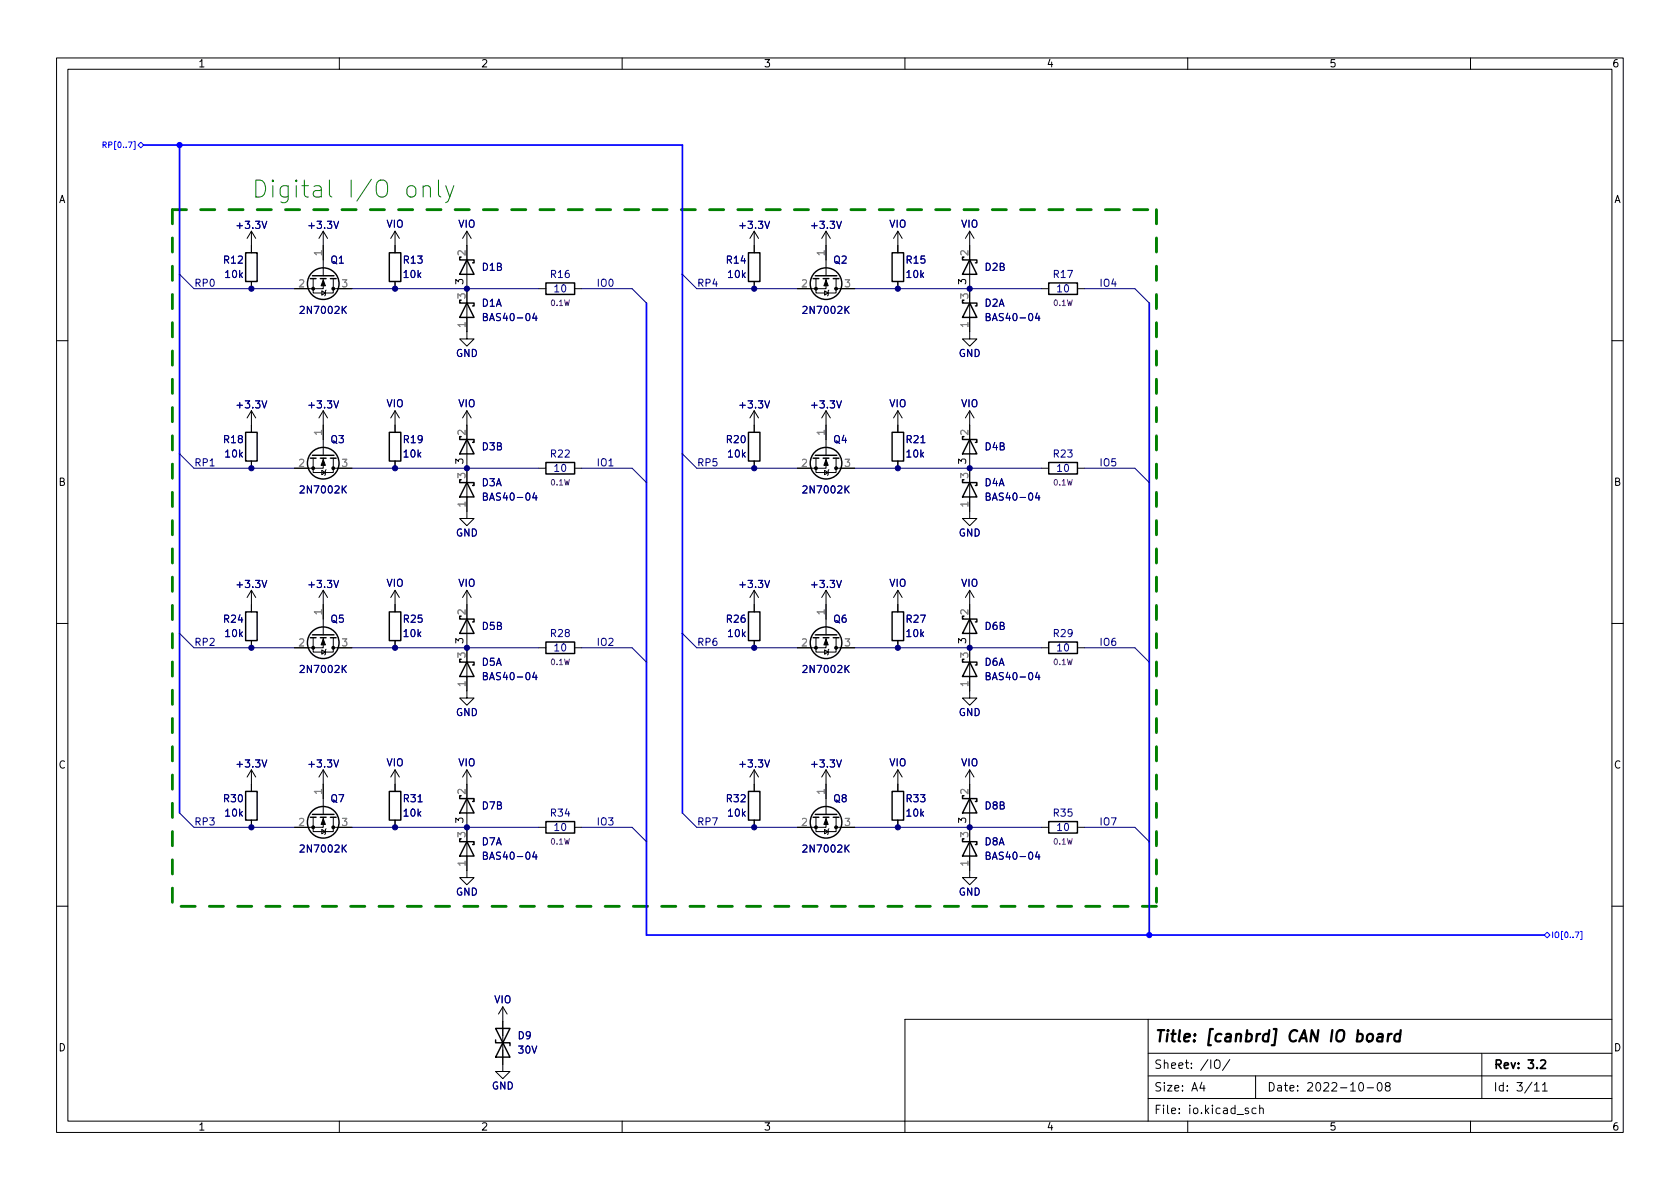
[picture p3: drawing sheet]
<svg xmlns="http://www.w3.org/2000/svg" width="297mm" height="210mm" viewBox="0 0 297 210" stroke-linecap="round" stroke-linejoin="round" font-family="sans-serif">
<g fill="none" stroke="#000" stroke-width=".18">
<path d="M10 10.2h277v190.1h-277zM12 12.2h273v186.1h-273zM60 10.2v2M110 10.2v2M160 10.2v2M210 10.2v2M260 10.2v2M44.4 40.9v3.8M44.4 49.8v1.2M44.4 40.9l-.7 1.3M44.4 40.9l.8 1.3M55.4 49.3v2.5h3.5v-2.5"/>
<path d="M56.9 51.4l.6 .4-.6 .4zM57.1 49.3v1.7h-5M57.1 40.9v7.9M57.1 40.9l-.7 1.3M57.1 40.9l.8 1.3M57.7 51.3l-.2 .1v.8l-.1 .1M58.9 51h3.3M69.8 40.9v3.8M69.8 49.8v1.2M69.8 40.9l-.7 1.3M69.8 40.9l.8 1.3M82.5 40.9v19h1.3l-1.3 1.3-1.2-1.3h1.2"/>
<path d="M82.5 40.9l-.7 1.3M82.5 40.9l.8 1.3M95.2 51h1.3M101.6 51h1.3M133.3 40.9l-.7 1.3M133.3 40.9v3.8M133.3 49.8v1.2M133.3 40.9l.8 1.3M144.3 49.3v2.5h3.5v-2.5M145.8 51.4l.6 .4-.6 .4zM146 49.3v1.7h-5M146 40.9v7.9"/>
<path d="M146 40.9l-.7 1.3M146 40.9l.8 1.3M146.6 51.3l-.2 .1v.8l-.1 .1M147.8 51h3.3M158.7 40.9v3.8M158.7 49.8v1.2M158.7 40.9l-.7 1.3M158.7 40.9l.8 1.3M171.4 40.9v19h1.3l-1.3 1.3-1.2-1.3h1.2M171.4 40.9l-.7 1.3M171.4 40.9l.8 1.3M184.1 51h1.3"/>
<path d="M190.5 51h1.3M10 60.2h2M44.4 72.6v3.8M44.4 72.6l-.7 1.3M44.4 72.6l.8 1.3M57.1 72.6l-.7 1.3M57.1 72.6v7.9M57.1 72.6l.8 1.3M69.8 72.6v3.8M69.8 72.6l-.7 1.3M69.8 72.6l.8 1.3M82.5 72.6v19.1h1.3l-1.3 1.3-1.2-1.3h1.2"/>
<path d="M82.5 72.6l-.7 1.3M82.5 72.6l.8 1.3M133.3 72.6v3.8M133.3 72.6l-.7 1.3M133.3 72.6l.8 1.3M146 72.6v7.9M146 72.6l-.7 1.3M146 72.6l.8 1.3M158.7 72.6v3.8M158.7 72.6l-.7 1.3M158.7 72.6l.8 1.3M171.4 72.6v19.1h1.3l-1.3 1.3-1.2-1.3h1.2"/>
<path d="M171.4 72.6l-.7 1.3M171.4 72.6l.8 1.3M285 60.2h2M44.4 81.5v1.3M55.4 81v2.6h3.5v-2.6M56.9 83.2l.6 .4-.6 .3zM57.1 81v1.8h-5M57.7 83.1l-.2 .1v.7l-.1 .2M58.9 82.8h3.3M69.8 81.5v1.3M95.2 82.8h1.3M101.6 82.8h1.3"/>
<path d="M133.3 81.5v1.3M144.3 81v2.6h3.5v-2.6M145.8 83.2l.6 .4-.6 .3zM146 81v1.8h-5M146.6 83.1l-.2 .1v.7l-.1 .2M147.8 82.8h3.3M158.7 81.5v1.3M184.1 82.8h1.3M190.5 82.8h1.3M10 110.2h2M44.4 104.4v3.8M44.4 113.3v1.2"/>
<path d="M44.4 104.4l-.7 1.3M44.4 104.4l.8 1.3M55.4 112.8v2.5h3.5v-2.5M56.9 114.9l.6 .4-.6 .4zM57.1 112.8v1.7h-5M57.1 104.4v7.9M57.1 104.4l-.7 1.3M57.1 104.4l.8 1.3M57.7 114.8l-.2 .1v.8l-.1 .1M58.9 114.5h3.3M69.8 104.4v3.8M69.8 113.3v1.2"/>
<path d="M69.8 104.4l-.7 1.3M69.8 104.4l.8 1.3M82.5 104.4v19h1.3l-1.3 1.3-1.2-1.3h1.2M82.5 104.4l-.7 1.3M82.5 104.4l.8 1.3M95.2 114.5h1.3M101.6 114.5h1.3M133.3 104.4v3.8M133.3 113.3v1.2M133.3 104.4l-.7 1.3M133.3 104.4l.8 1.3M144.3 112.8v2.5h3.5v-2.5"/>
<path d="M145.8 114.9l.6 .4-.6 .4zM146 112.8v1.7h-5M146 104.4l-.7 1.3M146 104.4v7.9M146 104.4l.8 1.3M146.6 114.8l-.2 .1v.8l-.1 .1M147.8 114.5h3.3M158.7 104.4l-.7 1.3M158.7 104.4v3.8M158.7 113.3v1.2M158.7 104.4l.8 1.3M171.4 104.4v19h1.3l-1.3 1.3-1.2-1.3h1.2"/>
<path d="M171.4 104.4l-.7 1.3M171.4 104.4l.8 1.3M184.1 114.5h1.3M190.5 114.5h1.3M285 110.2h2M44.4 136.1v3.8M44.4 136.1l-.7 1.3M44.4 136.1l.8 1.3M57.1 136.1v7.9M57.1 136.1l-.7 1.3M57.1 136.1l.8 1.3M69.8 136.1v3.8"/>
<path d="M69.8 136.1l-.7 1.3M69.8 136.1l.8 1.3M82.5 136.1v19.1h1.3l-1.3 1.3-1.2-1.3h1.2M82.5 136.1l-.7 1.3M82.5 136.1l.8 1.3M133.3 136.1v3.8M133.3 136.1l-.7 1.3M133.3 136.1l.8 1.3M146 136.1v7.9M146 136.1l-.7 1.3M146 136.1l.8 1.3M158.7 136.1v3.8"/>
<path d="M158.7 136.1l-.7 1.3M158.7 136.1l.8 1.3M171.4 136.1v19.1h1.3l-1.3 1.3-1.2-1.3h1.2M171.4 136.1l-.7 1.3M171.4 136.1l.8 1.3M44.4 145v1.3M55.4 144.5v2.6h3.5v-2.6M56.9 146.7l.6 .4-.6 .3zM57.1 144.5v1.8h-5M57.7 146.6l-.2 .1v.7l-.1 .2M58.9 146.3h3.3M69.8 145v1.3"/>
<path d="M95.2 146.3h1.3M101.6 146.3h1.3M133.3 145v1.3M144.3 144.5v2.6h3.5v-2.6M145.8 146.7l.6 .4-.6 .3zM146 144.5v1.8h-5M146.6 146.6l-.2 .1v.7l-.1 .2M147.8 146.3h3.3M158.7 145v1.3M184.1 146.3h1.3M190.5 146.3h1.3M10 160.2h2"/>
<path d="M88.9 178v11.5h1.3l-1.3 1.2-1.3-1.2h1.3M88.9 178l-.8 1.3M88.9 178l.8 1.3M285 160.2h2M60 198.3v2M110 198.3v2M203 194.3h82M203 190.3h82M203 186.3h82M203 180.3v18M210 198.3v2M212.5 191.4l-.4 1h1"/>
<path d="M212.9 191.9v1M214.8 187.6a.5 .5 0 0 1 .6-.2 .5 .5 0 0 1 .3 .5v.5a.5 .5 0 0 1-.5 .6 .5 .5 0 0 1-.5-.6zM217.4 187.4l-1.3 1.9M220.7 196l-.3-.1-.3 .2 .1 .3 .5 .1v.4h-.6M222 190.3v4M222.1 196l-.5-.1-.2 .3v.4l.1 .3h.6M222.7 196.1l.2-.2 .4 .1 .1 .9M222.7 195.4v1.5M240.4 191.5l.2-.1a.81 .81 0 0 1 .6 .7 .81 .81 0 0 1-.3 .8h-.2a.81 .81 0 0 1-.6-.6 .81 .81 0 0 1 .3-.8zM241.7 192.4h1.2M243.7 191.5l.2-.1a.81 .81 0 0 1 .5 .7 .81 .81 0 0 1-.3 .8h-.1a.81 .81 0 0 1-.6-.6 .81 .81 0 0 1 .3-.8zM245.2 192.1l-.3-.3 .1-.2 .2-.2 .4 .1 .2 .2-.1 .2-.6 .2-.2 .3 .1 .4 .2 .1h.3l.3-.3-.1-.4-.2-.1"/>
<path d="M260 198.3v2M262 186.3v8M271.3 191.9l.4-.5v1.5M271.3 192.9h.9M272.7 191.9l.4-.5v1.5M272.7 192.9h.9M285 180.3h-125v20"/>
</g>
<path d="M272.4 187.6l.6-.2 .2 .2 .1 .3-1 1h1" fill="none" stroke="#000" stroke-width=".3"/>
<path d="M243.7 182.9l.2-.1 .5 .1v1.3M244.5 183.3l-.7 .1a.4 .4 0 0 0-.3 .3 .4 .4 0 0 0 .2 .5l.7-.1M245.5 182.8l-.2 1.4M246.1 182.8l-.4 .1-.3 .3M247.6 182.9a.66 .66 0 0 0-1 .3l-.1 .6 .2 .3 .1 .1 .6-.1M247.7 182.2l-.3 2" fill="none" stroke="#000" stroke-width=".4"/>
<g fill="none" stroke="#000" stroke-width=".25">
<path d="M43.4 44.7h2.1v5.1h-2.1zM54.9 49.3h1M55.2 48.8h3.9M56.6 49.3h1.1M58.4 49.3h1M68.8 44.7h2.1v5.1h-2.1zM81.5 53.1h-.2v.5h2.5v.5h-.2M81.5 45.5h-.2v.5h2.5v.5h-.2M82.5 53.6l1.3 2.5h-2.5zM82.5 46l1.3 2.5h-2.5zM96.5 50h5.1v2.1h-5.1zM132.3 44.7h2.1v5.1h-2.1z"/>
<path d="M143.8 49.3h1M144.1 48.8h3.9M145.5 49.3h1.1M147.3 49.3h1M157.7 44.7h2.1v5.1h-2.1zM170.4 53.1h-.2v.5h2.5v.5h-.2M170.4 45.5h-.2v.5h2.5v.5h-.2M171.4 53.6l1.3 2.5h-2.5zM171.4 46l1.3 2.5h-2.5zM185.4 50h5.1v2.1h-5.1zM43.4 76.4h2.1v5.1h-2.1zM68.8 76.4h2.1v5.1h-2.1z"/>
<path d="M81.5 77.2h-.2v.5h2.5v.5h-.2M82.5 77.7l1.3 2.6h-2.5zM132.3 76.4h2.1v5.1h-2.1zM157.7 76.4h2.1v5.1h-2.1zM170.4 77.2h-.2v.5h2.5v.5h-.2M171.4 77.7l1.3 2.6h-2.5zM54.9 81h1M55.2 80.5h3.9M56.6 81h1.1M58.4 81h1M81.5 84.8h-.2v.5h2.5v.5h-.2M82.5 85.3l1.3 2.6h-2.5z"/>
<path d="M96.5 81.8h5.1v2h-5.1zM143.8 81h1M144.1 80.5h3.9M145.5 81h1.1M147.3 81h1M170.4 84.8h-.2v.5h2.5v.5h-.2M171.4 85.3l1.3 2.6h-2.5zM185.4 81.8h5.1v2h-5.1zM43.4 108.2h2.1v5.1h-2.1zM54.9 112.8h1M55.2 112.3h3.9M56.6 112.8h1.1"/>
<path d="M58.4 112.8h1M68.8 108.2h2.1v5.1h-2.1zM81.5 116.6h-.2v.5h2.5v.5h-.2M81.5 109h-.2v.5h2.5v.5h-.2M82.5 117.1l1.3 2.5h-2.5zM82.5 109.5l1.3 2.5h-2.5zM96.5 113.5h5.1v2.1h-5.1zM132.3 108.2h2.1v5.1h-2.1zM143.8 112.8h1M144.1 112.3h3.9M145.5 112.8h1.1M147.3 112.8h1"/>
<path d="M157.7 108.2h2.1v5.1h-2.1zM170.4 116.6h-.2v.5h2.5v.5h-.2M170.4 109h-.2v.5h2.5v.5h-.2M171.4 117.1l1.3 2.5h-2.5zM171.4 109.5l1.3 2.5h-2.5zM185.4 113.5h5.1v2.1h-5.1zM43.4 139.9h2.1v5.1h-2.1zM68.8 139.9h2.1v5.1h-2.1zM132.3 139.9h2.1v5.1h-2.1zM157.7 139.9h2.1v5.1h-2.1zM54.9 144.5h1M55.2 144h3.9"/>
<path d="M56.6 144.5h1.1M58.4 144.5h1M81.5 140.7h-.2v.5h2.5v.5h-.2M81.5 148.3h-.2v.5h2.5v.5h-.2M82.5 141.2l1.3 2.6h-2.5zM82.5 148.8l1.3 2.6h-2.5zM96.5 145.3h5.1v2h-5.1zM143.8 144.5h1M144.1 144h3.9M145.5 144.5h1.1M147.3 144.5h1M170.4 140.7h-.2v.5h2.5v.5h-.2"/>
<path d="M170.4 148.3h-.2v.5h2.5v.5h-.2M171.4 141.2l1.3 2.6h-2.5zM171.4 148.8l1.3 2.6h-2.5zM185.4 145.3h5.1v2h-5.1zM87.6 183.9v.5h2.6v.5M87.6 181.9h2.6l-2.6 5h2.6z"/>
<circle cx="57.1" cy="50.2" r="2.79"/>
<circle cx="146" cy="50.2" r="2.79"/>
<circle cx="57.1" cy="81.9" r="2.79"/>
<circle cx="146" cy="81.9" r="2.79"/>
<circle cx="57.1" cy="113.7" r="2.79"/>
<circle cx="146" cy="113.7" r="2.79"/>
<circle cx="57.1" cy="145.4" r="2.79"/>
<circle cx="146" cy="145.4" r="2.79"/>
</g>
<g fill="none" stroke="#000084" stroke-width=".18">
<path d="M85.5 56h.5l.1-.2v-.2l-.6-.2v1.3h.5l.1-.1 .1-.3-.3-.3M94.5 55.4l-.3 .9h.8M94.8 55.9v.8M174.4 56h.5l.1-.2v-.2l-.6-.2v1.3h.5l.1-.1 .1-.3-.3-.3M183.4 55.4l-.3 .9h.8M183.7 55.9v.8M85.5 87.8l.5-.1 .1-.2v-.2l-.6-.1v1.3h.5l.1-.2 .1-.3-.3-.2M94.5 87.1l-.3 .9h.8M94.8 87.6v.9M174.4 87.8l.5-.1 .1-.2v-.2l-.6-.1v1.3h.5l.1-.2 .1-.3-.3-.2M183.4 87.1l-.3 .9h.8M183.7 87.6v.9"/>
<path d="M85.5 119.5h.5l.1-.2v-.2l-.6-.2v1.3h.5l.1-.1 .1-.3-.3-.3M94.5 118.9l-.3 .9h.8M94.8 119.4v.8M174.4 119.5h.5l.1-.2v-.2l-.6-.2v1.3h.5l.1-.1 .1-.3-.3-.3M183.4 118.9l-.3 .9h.8M183.7 119.4v.8M85.5 151.3l.5-.1 .1-.2v-.2l-.6-.1v1.3h.5l.1-.2 .1-.3-.3-.2M94.5 150.6l-.3 .9h.8M94.8 151.1v.9M174.4 151.3l.5-.1 .1-.2v-.2l-.6-.1v1.3h.5l.1-.2 .1-.3-.3-.2M183.4 150.6l-.3 .9h.8M183.7 151.1v.9"/>
</g>
<g fill="#000" stroke="#000" stroke-width=".18">
<path d="M57.1 49.5l.4 1h-.7zM146 49.5l.4 1h-.7zM57.1 81.3l.4 1h-.7zM146 81.3l.4 1h-.7zM57.1 113l.4 1h-.7zM146 113l.4 1h-.7zM57.1 144.8l.4 1h-.7zM146 144.8l.4 1h-.7z"/>
<circle cx="55.4" cy="51" r=".25"/>
<circle cx="58.9" cy="51" r=".25"/>
<circle cx="144.3" cy="51" r=".25"/>
<circle cx="147.8" cy="51" r=".25"/>
<circle cx="55.4" cy="82.8" r=".25"/>
<circle cx="58.9" cy="82.8" r=".25"/>
<circle cx="144.3" cy="82.8" r=".25"/>
<circle cx="147.8" cy="82.8" r=".25"/>
<circle cx="55.4" cy="114.5" r=".25"/>
<circle cx="58.9" cy="114.5" r=".25"/>
<circle cx="144.3" cy="114.5" r=".25"/>
<circle cx="147.8" cy="114.5" r=".25"/>
<circle cx="55.4" cy="146.3" r=".25"/>
<circle cx="58.9" cy="146.3" r=".25"/>
<circle cx="144.3" cy="146.3" r=".25"/>
<circle cx="147.8" cy="146.3" r=".25"/>
</g>
<path d="M18.2 25.6h.5v-.4l-.5-.1v1M18.5 25.6l.3 .5M24.9 25.1l.5 .5-.5 .5-.5-.5zM273 165.3l.6-.5 .5 .5-.5 .5zM278.5 164.8h.7l-.4 1M279.5 164.7h.2v1.4h-.2" fill="none" stroke="#00f" stroke-width=".18"/>
<path d="M72.2 33a.81 .81 0 0 1 1.3 .4v.9a.81 .81 0 0 1-.8 .6 .81 .81 0 0 1-.7-.6v-.9zM74.8 33.1a.74 .74 0 0 1 1.3 .2v1.5M74.8 32.8v2M77.5 31.8v2.6l.2 .3 .3 .1M78.8 32.8l.7 2M80.2 32.8l-1 2.8-.4 .2" fill="none" stroke="#008000" stroke-width=".18"/>
<path d="M30.5 37.1h174M30.5 37.1v123.2M204.5 37.1v123.2M204.5 160.3h-174" fill="none" stroke="#008000" stroke-width=".5" stroke-dasharray="2.5 2.5"/>
<path d="M25.4 25.6h95.2v118.2M31.7 25.6v118.2M114.3 53.6v111.7h158.7M203.2 53.6v111.7" fill="none" stroke="#00f" stroke-width=".3"/>
<g fill="none" stroke="#000080" stroke-width=".18">
<path d="M31.7 48.5l2.6 2.5h17.8M62.2 51h33M102.9 51h8.9l2.5 2.6M120.6 48.5l2.6 2.5h17.8M151.1 51h33M191.8 51h8.9l2.5 2.6M31.7 80.3l2.6 2.5h17.8M62.2 82.8h33M102.9 82.8h8.9l2.5 2.5M120.6 80.3l2.6 2.5h17.8M151.1 82.8h33M191.8 82.8h8.9l2.5 2.5"/>
<path d="M31.7 112l2.6 2.5h17.8M62.2 114.5h33M102.9 114.5h8.9l2.5 2.6M120.6 112l2.6 2.5h17.8M151.1 114.5h33M191.8 114.5h8.9l2.5 2.6M31.7 143.8l2.6 2.5h17.8M62.2 146.3h33M102.9 146.3h8.9l2.5 2.5M120.6 143.8l2.6 2.5h17.8M151.1 146.3h33M191.8 146.3h8.9l2.5 2.5"/>
</g>
<g fill="#000080" stroke="#000080" stroke-width=".18">
<circle cx="158.7" cy="82.8" r=".46"/>
<circle cx="171.4" cy="114.5" r=".46"/>
<circle cx="171.4" cy="82.8" r=".46"/>
<circle cx="158.7" cy="51" r=".46"/>
<circle cx="171.4" cy="51" r=".46"/>
<circle cx="133.3" cy="51" r=".46"/>
<circle cx="133.3" cy="82.8" r=".46"/>
<circle cx="133.3" cy="114.5" r=".46"/>
<circle cx="133.3" cy="146.3" r=".46"/>
<circle cx="158.7" cy="146.3" r=".46"/>
<circle cx="44.4" cy="146.3" r=".46"/>
<circle cx="44.4" cy="82.8" r=".46"/>
<circle cx="82.5" cy="114.5" r=".46"/>
<circle cx="44.4" cy="114.5" r=".46"/>
<circle cx="158.7" cy="114.5" r=".46"/>
<circle cx="171.4" cy="146.3" r=".46"/>
<circle cx="82.5" cy="82.8" r=".46"/>
<circle cx="69.8" cy="82.8" r=".46"/>
<circle cx="44.4" cy="51" r=".46"/>
<circle cx="69.8" cy="51" r=".46"/>
<circle cx="82.5" cy="51" r=".46"/>
<circle cx="82.5" cy="146.3" r=".46"/>
<circle cx="69.8" cy="146.3" r=".46"/>
<circle cx="69.8" cy="114.5" r=".46"/>
</g>
<g fill="#00f" stroke="#00f" stroke-width=".18">
<circle cx="203.2" cy="165.3" r=".46"/>
<circle cx="31.7" cy="25.6" r=".46"/>
</g>
<text font-size="4.2" fill="#008000" x="44.4" y="35">Digital I/O only</text>
<text font-size="2.8" x="204" y="184.3">Title: [canbrd] CAN IO board</text>
<g font-size="2.1">
<text x="204" y="189">Sheet: /IO/</text>
<text x="264" y="189">Rev: 3.2</text>
<text x="204" y="193">Size: A4</text>
<text x="204" y="197">File: io.kicad_sch</text>
<text x="224" y="193">Date: 2022-10-08</text>
<text x="264" y="193">Id: 3/11</text>
</g>
<g font-size="1.8">
<text x="35" y="11.9">1</text>
<text x="85" y="11.9">2</text>
<text x="135" y="11.9">3</text>
<text x="185" y="11.9">4</text>
<text x="235" y="11.9">5</text>
<text x="285" y="11.9">6</text>
<text x="10.3" y="35.9">A</text>
<text x="285.3" y="35.9">A</text>
<text x="81.9" y="50.3" transform="rotate(-90 81.9 50.3)">3</text>
<text x="170.8" y="50.3" transform="rotate(-90 170.8 50.3)">3</text>
<text x="81.9" y="82" transform="rotate(-90 81.9 82)">3</text>
<text x="170.8" y="82" transform="rotate(-90 170.8 82)">3</text>
<text x="10.3" y="85.9">B</text>
<text x="285.3" y="85.9">B</text>
<text x="81.9" y="113.8" transform="rotate(-90 81.9 113.8)">3</text>
<text x="170.8" y="113.8" transform="rotate(-90 170.8 113.8)">3</text>
<text x="10.3" y="135.9">C</text>
<text x="285.3" y="135.9">C</text>
<text x="81.9" y="145.5" transform="rotate(-90 81.9 145.5)">3</text>
<text x="170.8" y="145.5" transform="rotate(-90 170.8 145.5)">3</text>
<text x="10.3" y="185.9">D</text>
<text x="285.3" y="185.9">D</text>
<text x="35" y="199.9">1</text>
<text x="85" y="199.9">2</text>
<text x="135" y="199.9">3</text>
<text x="185" y="199.9">4</text>
<text x="235" y="199.9">5</text>
<text x="285" y="199.9">6</text>
</g>
<g font-size="1.8" fill="#000084">
<text x="42.1" y="40.5">+3.3V</text>
<text x="54.8" y="40.5">+3.3V</text>
<text x="68.3" y="40.3">VIO</text>
<text x="81" y="40.3">VIO</text>
<text x="131" y="40.5">+3.3V</text>
<text x="143.7" y="40.5">+3.3V</text>
<text x="157.2" y="40.3">VIO</text>
<text x="169.9" y="40.3">VIO</text>
<text x="39.9" y="49.1">10k</text>
<text x="71.4" y="49.1">10k</text>
<text x="98.1" y="51.7">10</text>
<text x="128.8" y="49.1">10k</text>
<text x="160.3" y="49.1">10k</text>
<text x="187" y="51.7">10</text>
<text x="53.4" y="55.5">2N7002K</text>
<text x="86" y="56.8">BAS40-04</text>
<text x="142.3" y="55.5">2N7002K</text>
<text x="174.9" y="56.8">BAS40-04</text>
<text x="80.6" y="63.1">GND</text>
<text x="169.5" y="63.1">GND</text>
<text x="42.1" y="72.2">+3.3V</text>
<text x="54.8" y="72.2">+3.3V</text>
<text x="68.3" y="72">VIO</text>
<text x="81" y="72">VIO</text>
<text x="131" y="72.2">+3.3V</text>
<text x="143.7" y="72.2">+3.3V</text>
<text x="157.2" y="72">VIO</text>
<text x="169.9" y="72">VIO</text>
<text x="39.9" y="80.9">10k</text>
<text x="71.4" y="80.9">10k</text>
<text x="98.1" y="83.4">10</text>
<text x="128.8" y="80.9">10k</text>
<text x="160.3" y="80.9">10k</text>
<text x="187" y="83.4">10</text>
<text x="53.4" y="87.2">2N7002K</text>
<text x="86" y="88.5">BAS40-04</text>
<text x="142.3" y="87.2">2N7002K</text>
<text x="174.9" y="88.5">BAS40-04</text>
<text x="80.6" y="94.9">GND</text>
<text x="169.5" y="94.9">GND</text>
<text x="42.1" y="104">+3.3V</text>
<text x="54.8" y="104">+3.3V</text>
<text x="68.3" y="103.8">VIO</text>
<text x="81" y="103.8">VIO</text>
<text x="131" y="104">+3.3V</text>
<text x="143.7" y="104">+3.3V</text>
<text x="157.2" y="103.8">VIO</text>
<text x="169.9" y="103.8">VIO</text>
<text x="39.9" y="112.6">10k</text>
<text x="71.4" y="112.6">10k</text>
<text x="128.8" y="112.6">10k</text>
<text x="160.3" y="112.6">10k</text>
<text x="53.4" y="119">2N7002K</text>
<text x="98.1" y="115.2">10</text>
<text x="142.3" y="119">2N7002K</text>
<text x="187" y="115.2">10</text>
<text x="86" y="120.3">BAS40-04</text>
<text x="174.9" y="120.3">BAS40-04</text>
<text x="80.6" y="126.6">GND</text>
<text x="169.5" y="126.6">GND</text>
<text x="42.1" y="135.7">+3.3V</text>
<text x="54.8" y="135.7">+3.3V</text>
<text x="68.3" y="135.5">VIO</text>
<text x="81" y="135.5">VIO</text>
<text x="131" y="135.7">+3.3V</text>
<text x="143.7" y="135.7">+3.3V</text>
<text x="157.2" y="135.5">VIO</text>
<text x="169.9" y="135.5">VIO</text>
<text x="39.9" y="144.4">10k</text>
<text x="71.4" y="144.4">10k</text>
<text x="98.1" y="146.9">10</text>
<text x="128.8" y="144.4">10k</text>
<text x="160.3" y="144.4">10k</text>
<text x="187" y="146.9">10</text>
<text x="53.4" y="150.7">2N7002K</text>
<text x="86" y="152">BAS40-04</text>
<text x="142.3" y="150.7">2N7002K</text>
<text x="174.9" y="152">BAS40-04</text>
<text x="80.6" y="158.4">GND</text>
<text x="169.5" y="158.4">GND</text>
<text x="87.4" y="177.4">VIO</text>
<text x="91.7" y="186.3">30V</text>
<text x="86.9" y="192.7">GND</text>
</g>
<g font-size="1.8" fill="#000080">
<text x="39.6" y="46.6">R12</text>
<text x="58.5" y="46.6">Q1</text>
<text x="71.4" y="46.6">R13</text>
<text x="85.3" y="47.9">D1B</text>
<text x="128.5" y="46.6">R14</text>
<text x="147.4" y="46.6">Q2</text>
<text x="160.3" y="46.6">R15</text>
<text x="174.2" y="47.9">D2B</text>
<text x="34.3" y="50.7">RP0</text>
<text x="97.4" y="49.1">R16</text>
<text x="105.4" y="50.7">IO0</text>
<text x="123.2" y="50.7">RP4</text>
<text x="186.3" y="49.1">R17</text>
<text x="194.3" y="50.7">IO4</text>
<text x="85.2" y="54.2">D1A</text>
<text x="174.1" y="54.2">D2A</text>
<text x="34.3" y="82.4">RP1</text>
<text x="39.6" y="78.4">R18</text>
<text x="58.5" y="78.4">Q3</text>
<text x="71.4" y="78.4">R19</text>
<text x="85.3" y="79.6">D3B</text>
<text x="97.4" y="80.9">R22</text>
<text x="105.4" y="82.4">IO1</text>
<text x="123.2" y="82.4">RP5</text>
<text x="128.5" y="78.4">R20</text>
<text x="147.4" y="78.4">Q4</text>
<text x="160.3" y="78.4">R21</text>
<text x="174.2" y="79.6">D4B</text>
<text x="186.3" y="80.9">R23</text>
<text x="194.3" y="82.4">IO5</text>
<text x="85.2" y="86">D3A</text>
<text x="174.1" y="86">D4A</text>
<text x="39.6" y="110.1">R24</text>
<text x="58.5" y="110.1">Q5</text>
<text x="71.4" y="110.1">R25</text>
<text x="85.3" y="111.4">D5B</text>
<text x="97.4" y="112.6">R28</text>
<text x="128.5" y="110.1">R26</text>
<text x="147.4" y="110.1">Q6</text>
<text x="160.3" y="110.1">R27</text>
<text x="174.2" y="111.4">D6B</text>
<text x="186.3" y="112.6">R29</text>
<text x="34.3" y="114.2">RP2</text>
<text x="85.2" y="117.7">D5A</text>
<text x="105.4" y="114.2">IO2</text>
<text x="123.2" y="114.2">RP6</text>
<text x="174.1" y="117.7">D6A</text>
<text x="194.3" y="114.2">IO6</text>
<text x="39.6" y="141.9">R30</text>
<text x="58.5" y="141.9">Q7</text>
<text x="71.4" y="141.9">R31</text>
<text x="85.3" y="143.1">D7B</text>
<text x="128.5" y="141.9">R32</text>
<text x="147.4" y="141.9">Q8</text>
<text x="160.3" y="141.9">R33</text>
<text x="174.2" y="143.1">D8B</text>
<text x="34.3" y="145.9">RP3</text>
<text x="85.2" y="149.5">D7A</text>
<text x="97.4" y="144.4">R34</text>
<text x="105.4" y="145.9">IO3</text>
<text x="123.2" y="145.9">RP7</text>
<text x="174.1" y="149.5">D8A</text>
<text x="186.3" y="144.4">R35</text>
<text x="194.3" y="145.9">IO7</text>
<text x="91.6" y="183.8">D9</text>
</g>
<g font-size="1.8" fill="#808080">
<text x="56.9" y="45.2" transform="rotate(-90 56.9 45.2)">1</text>
<text x="82.3" y="45.2" transform="rotate(-90 82.3 45.2)">2</text>
<text x="145.8" y="45.2" transform="rotate(-90 145.8 45.2)">1</text>
<text x="171.2" y="45.2" transform="rotate(-90 171.2 45.2)">2</text>
<text x="52.8" y="50.8">2</text>
<text x="60.5" y="50.8">3</text>
<text x="82.3" y="52.8" transform="rotate(-90 82.3 52.8)">3</text>
<text x="141.7" y="50.8">2</text>
<text x="149.4" y="50.8">3</text>
<text x="171.2" y="52.8" transform="rotate(-90 171.2 52.8)">3</text>
<text x="82.3" y="57.9" transform="rotate(-90 82.3 57.9)">1</text>
<text x="171.2" y="57.9" transform="rotate(-90 171.2 57.9)">1</text>
<text x="56.9" y="76.9" transform="rotate(-90 56.9 76.9)">1</text>
<text x="82.3" y="76.9" transform="rotate(-90 82.3 76.9)">2</text>
<text x="145.8" y="76.9" transform="rotate(-90 145.8 76.9)">1</text>
<text x="171.2" y="76.9" transform="rotate(-90 171.2 76.9)">2</text>
<text x="52.8" y="82.5">2</text>
<text x="60.5" y="82.5">3</text>
<text x="141.7" y="82.5">2</text>
<text x="149.4" y="82.5">3</text>
<text x="82.3" y="89.6" transform="rotate(-90 82.3 89.6)">1</text>
<text x="82.3" y="84.6" transform="rotate(-90 82.3 84.6)">3</text>
<text x="171.2" y="89.6" transform="rotate(-90 171.2 89.6)">1</text>
<text x="171.2" y="84.6" transform="rotate(-90 171.2 84.6)">3</text>
<text x="56.9" y="108.7" transform="rotate(-90 56.9 108.7)">1</text>
<text x="82.3" y="108.7" transform="rotate(-90 82.3 108.7)">2</text>
<text x="145.8" y="108.7" transform="rotate(-90 145.8 108.7)">1</text>
<text x="171.2" y="108.7" transform="rotate(-90 171.2 108.7)">2</text>
<text x="52.8" y="114.3">2</text>
<text x="60.5" y="114.3">3</text>
<text x="82.3" y="116.3" transform="rotate(-90 82.3 116.3)">3</text>
<text x="141.7" y="114.3">2</text>
<text x="149.4" y="114.3">3</text>
<text x="171.2" y="116.3" transform="rotate(-90 171.2 116.3)">3</text>
<text x="82.3" y="121.4" transform="rotate(-90 82.3 121.4)">1</text>
<text x="171.2" y="121.4" transform="rotate(-90 171.2 121.4)">1</text>
<text x="56.9" y="140.4" transform="rotate(-90 56.9 140.4)">1</text>
<text x="82.3" y="140.4" transform="rotate(-90 82.3 140.4)">2</text>
<text x="145.8" y="140.4" transform="rotate(-90 145.8 140.4)">1</text>
<text x="171.2" y="140.4" transform="rotate(-90 171.2 140.4)">2</text>
<text x="52.8" y="146">2</text>
<text x="60.5" y="146">3</text>
<text x="82.3" y="148.1" transform="rotate(-90 82.3 148.1)">3</text>
<text x="141.7" y="146">2</text>
<text x="149.4" y="146">3</text>
<text x="171.2" y="148.1" transform="rotate(-90 171.2 148.1)">3</text>
<text x="82.3" y="153.1" transform="rotate(-90 82.3 153.1)">1</text>
<text x="171.2" y="153.1" transform="rotate(-90 171.2 153.1)">1</text>
</g>
<g font-size="1.4" fill="#00f">
<text x="19.1" y="26.1">RP[0..7]</text>
<text x="274.2" y="165.8">IO[0..7]</text>
</g>
<g font-size="1.4" fill="#840084">
<text x="97.4" y="54.1">0.1W</text>
<text x="186.3" y="54.1">0.1W</text>
<text x="97.4" y="85.8">0.1W</text>
<text x="186.3" y="85.8">0.1W</text>
<text x="97.4" y="117.6">0.1W</text>
<text x="186.3" y="117.6">0.1W</text>
<text x="97.4" y="149.3">0.1W</text>
<text x="186.3" y="149.3">0.1W</text>
</g>
</svg>
